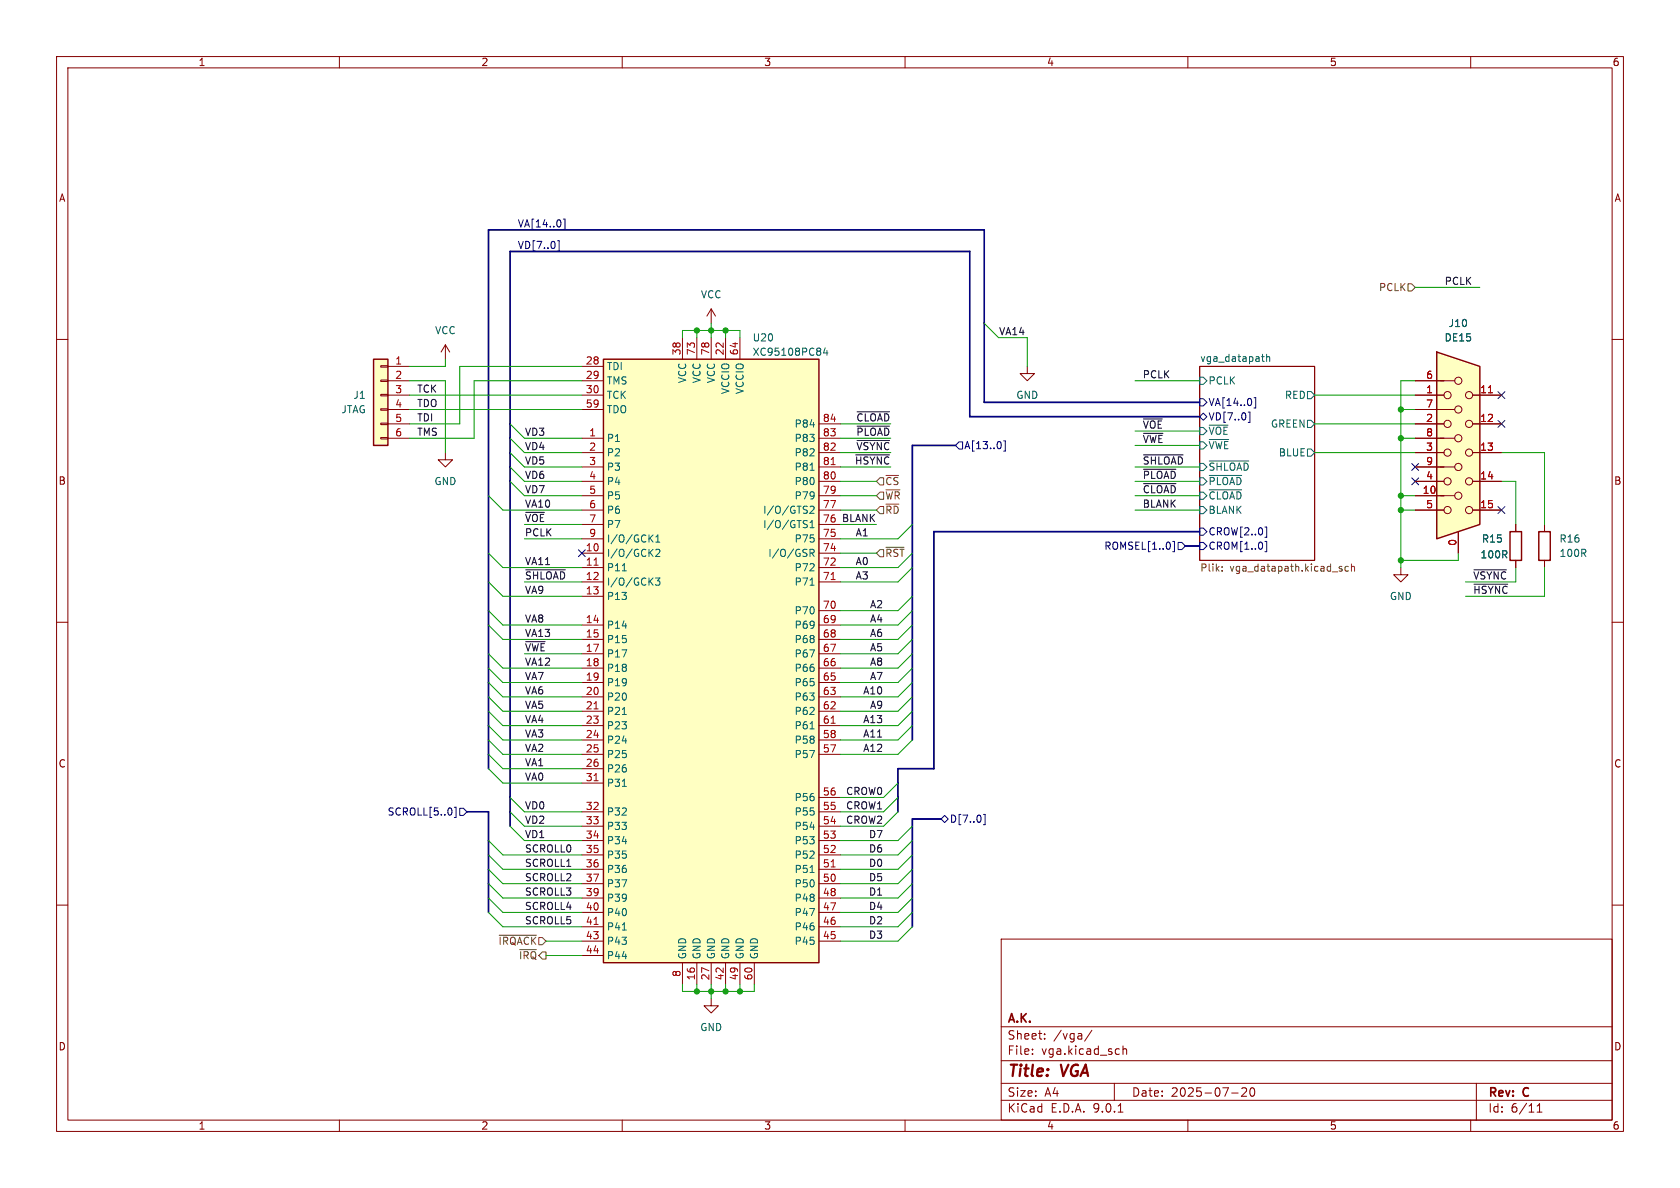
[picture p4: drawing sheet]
<svg xmlns="http://www.w3.org/2000/svg" width="297mm" height="210mm" viewBox="0 0 297 210" stroke-linecap="round" stroke-linejoin="round" font-family="sans-serif">
<g fill="none" stroke="#840000" stroke-width=".18">
<path d="M10 10h277v190h-277zM12 12h273v186h-273zM60 10v2M110 10v2M160 10v2M210 10v2M260 10v2M10 60h2M212.1 64.8h20.3v34.3h-20.3zM285 60h2M10 110h2M247.6 100.3v1.3h1.3l-1.3 1.3-1.2-1.3h1.2"/>
<path d="M285 110h2M10 160h2M125.7 176.5v1.3h1.3l-1.3 1.3-1.2-1.3h1.2M177 166h108v32h-108zM285 160h2M60 198v2M110 198v2M160 198v2M177 194.5h108M177 191.5h108M177 187.5h108M177 181.5h108"/>
<path d="M182.5 186.3v.1M182.5 185.5v.1M184.7 183.6v.1M184.7 182.8v.1M193 182.1l-1.3 2M197 191.5v3M197.7 196.6h.8M198.5 184.9v1.5M198.5 185.5l.2-.1 .4 .1 .1 .9M210 198v2M217.7 193.2h1.2M219.5 192.4l.6-.1 .2 .1 .1 .3-.9 1.1h.9"/>
<path d="M221.1 192.4l.2-.1a.81 .81 0 0 1 .6 .6 .81 .81 0 0 1-.3 .8l-.1 .1a.81 .81 0 0 1-.4-1.4zM260 198v2M261 191.5v6.5M271.7 196.6h.9M271.7 195.5l.5-.4v1.5"/>
</g>
<g fill="none" stroke="#006464" stroke-width=".18">
<path d="M212.1 66.7h.6l.7 .6-.7 .6h-.6zM212.1 75.6h.6l.7 .6-.7 .6h-.6zM212.1 78.1h.6l.7 .6-.7 .7h-.6zM213.8 75.2h3.3M213.8 77.7h3.4M223 63h.5M223.3 63.8l.2 .1M223.9 63.2l.2-.2 .3 .1 .1 .8M223.9 62.6v1.3M231.1 79.4h.7l.6 .6-.6 .6h-.7zM231.1 74.3h.7l.6 .6-.6 .7h-.7zM231.1 69.2h.7l.6 .7-.6 .6h-.7z"/>
<path d="M212.1 89.5h.6l.7 .7-.7 .6h-.6zM212.1 87h.6l.7 .6-.7 .7h-.6zM212.1 84.5h.6l.7 .6-.7 .6h-.6zM212.1 81.9h.6l.7 .7-.7 .6h-.6zM213.8 86.6h5.7M213.8 84h5.7M213.8 81.5h7"/>
</g>
<path d="M212.1 70.5h.6l.7 .6-.7 .7h-.6zM212.1 73.7l.6-.7 .7 .7-.7 .6zM221 72.8v1.9h-.3M221.7 70.3h.3v1.8h-.3M212.1 95.9h.6l.7 .6-.7 .7h-.6zM212.1 93.3h.6l.7 .7-.7 .6h-.6zM223.6 95.7h.3v1.8h-.3M223.6 93.2h.3v1.8h-.3" fill="none" stroke="#000084" stroke-width=".18"/>
<path d="M238.9 99.7v1.3M216.1 100.8v.2M216.1 100.2v.1M236.9 100.5l.3 .1 .1 .2-.2 .2h-.2M236.9 100.1l.3 .1M238.4 100.2l-.4-.1-.2 .3 .1 .5h.5M238.9 100.2l.2-.1 .3 .1 .1 .8" fill="none" stroke="#725600" stroke-width=".18"/>
<path d="M254 62.2l7.6 2.6v27.9l-7.6 2.6z" fill="#ffffc2"/>
<path d="M254 62.2l7.6 2.6v27.9l-7.6 2.6z" fill="none" stroke="#840000" stroke-width=".25"/>
<g fill="none" stroke="#840000" stroke-width=".18">
<path d="M250.2 72.4h7M250.2 67.3h7M250.2 77.5h7M250.2 69.9h5.1M250.2 74.9h5.1M260.3 69.9h5.1M260.3 74.9h5.1M250.2 82.6h7M250.2 87.6h7M250.2 80h5.1M250.2 85.1h5.1M250.2 90.2h5.1"/>
<path d="M257.8 94v3.8M260.3 80h5.1M260.3 85.1h5.1M260.3 90.2h5.1"/>
<circle cx="255.9" cy="69.8" r=".63"/>
<circle cx="255.9" cy="74.9" r=".63"/>
<circle cx="257.8" cy="67.3" r=".63"/>
<circle cx="257.8" cy="72.4" r=".63"/>
<circle cx="257.8" cy="77.5" r=".63"/>
<circle cx="259.7" cy="69.8" r=".63"/>
<circle cx="259.7" cy="74.9" r=".63"/>
<circle cx="255.9" cy="85.1" r=".63"/>
<circle cx="255.9" cy="80" r=".63"/>
<circle cx="255.9" cy="90.2" r=".63"/>
<circle cx="257.8" cy="87.6" r=".63"/>
<circle cx="257.8" cy="82.5" r=".63"/>
<circle cx="259.7" cy="80" r=".63"/>
<circle cx="259.7" cy="85.1" r=".63"/>
<circle cx="259.7" cy="90.2" r=".63"/>
</g>
<path d="M263.1 69.4h.8" fill="none" stroke="#a90000" stroke-width=".18"/>
<path d="M106.7 63.5h38.1v106.7h-38.1z" fill="#ffffc2"/>
<path d="M106.7 63.5h38.1v106.7h-38.1zM267 94h2v5.1h-2zM272 94h2.1v5.1h-2.1z" fill="none" stroke="#840000" stroke-width=".25"/>
<g fill="none" stroke="#840000" stroke-width=".18">
<path d="M120.6 59.7v3.8M123.2 59.7v3.8M125.7 54.6v2.6M125.7 59.7v3.8M125.7 54.6l-.7 1.3M125.7 54.6l.8 1.3M128.3 59.7v3.8M130.8 59.7v3.8M102.9 64.8h3.8M102.9 67.3h3.8M102.9 69.9h3.8M102.9 72.4h3.8"/>
<path d="M102.9 77.5h3.8M144.8 77.5h3.8M144.8 74.9h3.8M78.7 80v1.3h1.3l-1.3 1.3-1.2-1.3h1.2M102.9 80h3.8M102.9 82.6h3.8M102.9 85.1h3.8M102.9 87.6h3.8M102.9 90.2h3.8M102.9 92.7h3.8M102.9 95.3h3.8M102.9 97.8h3.8"/>
<path d="M144.8 80h3.8M144.8 82.6h3.8M144.8 85.1h3.8M144.8 87.6h3.8M144.8 90.2h3.8M144.8 92.7h3.8M144.8 95.3h3.8M144.8 97.8h3.8M268 92.7v1.3M268 99.1v1.2M273 92.7v1.3M273 99.1v1.2"/>
<path d="M102.9 100.3h3.8M102.9 102.9h3.8M102.9 105.4h3.8M102.9 110.5h3.8M102.9 113h3.8M102.9 115.6h3.8M102.9 118.1h3.8M144.8 100.3h3.8M144.8 102.9h3.8M144.8 110.5h3.8M144.8 113h3.8M144.8 115.6h3.8"/>
<path d="M144.8 118.1h3.8M144.8 108h3.8M102.9 120.7h3.8M102.9 123.2h3.8M102.9 125.7h3.8M102.9 128.3h3.8M102.9 130.8h3.8M102.9 133.4h3.8M102.9 135.9h3.8M102.9 138.4h3.8M144.8 120.7h3.8M144.8 123.2h3.8"/>
<path d="M144.8 125.7h3.8M144.8 128.3h3.8M144.8 130.8h3.8M144.8 133.4h3.8M102.9 143.5h3.8M102.9 146.1h3.8M102.9 148.6h3.8M102.9 151.1h3.8M102.9 153.7h3.8M102.9 156.2h3.8M102.9 158.8h3.8M144.8 143.5h3.8"/>
<path d="M144.8 146.1h3.8M144.8 148.6h3.8M144.8 151.1h3.8M144.8 153.7h3.8M144.8 156.2h3.8M144.8 158.8h3.8M144.8 141h3.8M102.9 161.3h3.8M102.9 163.8h3.8M102.9 166.4h3.8M102.9 168.9h3.8M120.6 170.2v3.8"/>
<path d="M123.2 170.2v3.8M125.7 170.2v3.8M128.3 170.2v3.8M130.8 170.2v3.8M133.3 170.2v3.8M144.8 161.3h3.8M144.8 163.8h3.8M144.8 166.4h3.8"/>
</g>
<g fill="none" stroke="#006464" stroke-width=".18">
<path d="M145.9 61.5l-.3 .9h.8M146.2 62v.8M114.9 95.1l.6 .7M114.9 97.6l.6 .8M115.5 94.6l-.8 .7M115.5 97.1l-.8 .7M115.9 95.8h.8M115.9 94.9l.4-.3v1.2M115.9 97.2l.5-.1 .3 .4-.8 .9h.8M142.5 92.7l.2 .2-.2 .4M142.5 92l.2 .1M143.2 97.8l.6-.1 .1-.2v-.3l-.7-.1v1.3"/>
<path d="M143.2 83.1h.7M143.2 89.6l.5-.1 .2 .3-.8 .9h.8M143.2 93.3h.7M143.2 92.4l.4-.4v1.3M143.5 97.8l.4 .6M110 100.9h.7M114.9 102.7l.6 .7M115.5 102.2l-.8 .7M115.9 102.2h.8l-.5 .5 .4 .1v.5l-.2 .1-.5-.1M143.2 103.4h.7M110 126.3h.7M110 139h.7"/>
<path d="M143.2 128.8h.7M143.2 154.2h.7M110 164.4h.7"/>
</g>
<path d="M105 99.9h.7M146.9 82.1h.8M146.9 102.5h.8M105 125.3h.7M105 138h.7M146.9 127.9h.8M146.9 153.3h.8M105 163.4h.7" fill="none" stroke="#a90000" stroke-width=".18"/>
<path d="M66 63.5h2.6v15.2h-2.6z" fill="#ffffc2"/>
<path d="M66 63.5h2.6v15.2h-2.6z" fill="none" stroke="#840000" stroke-width=".25"/>
<g fill="none" stroke="#840000" stroke-width=".18">
<path d="M67.3 64.6h1.3v.3h-1.3zM67.3 67.2h1.3v.2h-1.3zM67.3 69.7h1.3v.3h-1.3zM67.3 72.3h1.3v.2h-1.3zM67.3 74.8h1.3v.3h-1.3zM67.3 77.3h1.3v.3h-1.3zM68.6 64.8h3.8M68.6 67.3h3.8M68.6 69.9h3.8M68.6 72.4h3.8M68.6 74.9h3.8M68.6 77.5h3.8"/>
<path d="M78.7 61l-.7 1.2M78.7 61l.8 1.2M78.7 61v2.5M181.6 64.8v1.2h1.3l-1.3 1.3-1.3-1.3h1.3M250.2 67.3h5.1M250.2 69.9h5.1M250.2 72.4h5.1M250.2 74.9h5.1M250.2 77.5h5.1M260.3 69.9h5.1M260.3 74.9h5.1M250.2 80h5.1"/>
<path d="M250.2 82.6h5.1M250.2 85.1h5.1M250.2 87.6h5.1M250.2 90.2h5.1M257.8 94v3.8M260.3 80h5.1M260.3 85.1h5.1M260.3 90.2h5.1M268 92.7v1.3M268 99.1v1.2"/>
</g>
<path d="M248.9 50.2h.7l.6 .6-.6 .6h-.7zM154.9 97.8l.7-.6h.6v1.2h-.6zM154.9 87.6l.7-.6h.6v1.3h-.6zM154.9 85.1l.7-.6h.6v1.2h-.6zM155.6 89.5h.6v1.3h-.6l-.7-.6zM156.6 96.7h3.2M88.3 165.3h6.5M91.9 167.9h2.9" fill="none" stroke="#725600" stroke-width=".18"/>
<g fill="none" stroke="#000084" stroke-width=".18">
<path d="M99.6 38.7h.3v1.9h-.3M98.6 42.5h.3v1.9h-.3M169.5 78.1h.7v1.3h-.7l-.6-.7zM176.9 78.3v.8M177.4 77.9h.3v1.8h-.3M264.8 74.3l1.2 1.2M264.8 69.2l1.2 1.3M266 74.3l-1.2 1.2M266 69.2l-1.2 1.3M102.3 97.2l1.2 1.2M103.5 97.2l-1.2 1.2M207.3 95.7h.3v1.8h-.3"/>
<path d="M208.3 95.9h.6l.6 .6-.6 .7h-.6zM249.6 81.9l1.2 1.3M249.6 84.5l1.2 1.2M250.8 84.5l-1.2 1.2M250.8 81.9l-1.2 1.3M264.8 89.6l1.2 1.2M266 89.6l-1.2 1.2M80.3 142.7h.3v1.8h-.3M81.3 142.9h.6l.6 .6-.6 .6h-.6zM166.4 144.8l.6-.7 .6 .7-.6 .6zM173.9 144h.3v1.8h-.3"/>
</g>
<g fill="none" stroke="#0f0f0f" stroke-width=".18">
<path d="M151.5 77.9h5.8M151.5 75.3h5.8M151.5 72.8h5.8M202.2 76.6h3.4M202.2 74.1h3.3M92.9 90.6h3.4M151.3 80.4h6M202.2 80.4h7M202.2 85.5h5.7M202.2 83h5.7M92.9 100.7h7M92.9 113.4h3.5"/>
<path d="M260.6 100.7h5.7M260.6 103.3h6"/>
</g>
<path d="M168.9 78.7h-7.6v52.1M212.1 71.1h-38.1v-30.5h-87.6v95.3M212.1 73.7h-40.7v-29.2h-81.2v101.6M209.5 96.5h2.6M212.1 94h-47v41.9h-6.4v7.6M82.5 143.5h3.9v17.8M166.4 144.8h-5.1v19" fill="none" stroke="#000084" stroke-width=".3"/>
<g fill="none" stroke="#009600" stroke-width=".18">
<path d="M120.6 59.7v-1.3h10.2v1.3M123.2 58.4v1.3M125.7 57.2v2.5M128.3 58.4v1.3M174 57.2l2.5 2.5h5.1v5.1M250.2 50.8h11.4M72.4 67.3h6.3v12.7M72.4 69.9h30.5M72.4 72.4h30.5M78.7 63.5v1.3h-6.3M90.2 74.9l2.5 2.6h10.2M90.2 77.5l2.5 2.5h10.2"/>
<path d="M102.9 67.3h-19.1v10.2h-11.4M102.9 64.8h-21.6v10.1h-8.9M148.6 77.5h8.9M148.6 74.9h8.9M200.7 67.3h11.4M200.7 76.2h11.4M200.7 78.7h11.4M232.4 69.9h17.8M232.4 74.9h17.8M247.6 77.5h2.6M247.6 72.4h2.6M250.2 67.3h-2.6v33"/>
<path d="M86.4 87.6l2.5 2.6h14M86.4 97.8l2.5 2.5h14M90.2 82.6l2.5 2.5h10.2M90.2 85.1l2.5 2.5h10.2M90.2 80l2.5 2.6h10.2M92.7 95.3h10.2M92.7 92.7h10.2M148.6 97.8h6.3M148.6 80h8.9M148.6 85.1h6.3M148.6 90.2h6.3M148.6 87.6h6.3"/>
<path d="M148.6 82.6h8.9M148.6 92.7h6.3M161.3 92.7l-2.6 2.6h-10.1M161.3 97.8l-2.6 2.5h-10.1M200.7 85.1h11.4M200.7 90.2h11.4M200.7 87.6h11.4M200.7 82.6h11.4M232.4 80h17.8M247.6 90.2h2.6M247.6 87.6h2.6M257.8 97.8v1.3h-10.2"/>
<path d="M265.4 80h7.6v12.7M265.4 85.1h2.6v7.6M86.4 102.9l2.5 2.5h14M86.4 110.5l2.5 2.5h14M86.4 118.1l2.5 2.6h14M86.4 115.6l2.5 2.5h14M86.4 108l2.5 2.5h14M92.7 102.9h10.2M92.7 115.6h10.2M161.3 100.3l-2.6 2.6h-10.1M161.3 110.5l-2.6 2.5h-10.1M161.3 113l-2.6 2.6h-10.1"/>
<path d="M161.3 118.1l-2.6 2.6h-10.1M161.3 115.6l-2.6 2.5h-10.1M161.3 108l-2.6 2.5h-10.1M161.3 105.4l-2.6 2.6h-10.1M268 100.3v2.6h-8.9M273 100.3v5.1h-13.9M86.4 130.8l2.5 2.6h14M86.4 125.7l2.5 2.6h14M86.4 123.2l2.5 2.5h14M86.4 128.3l2.5 2.5h14M86.4 120.7l2.5 2.5h14M86.4 133.4l2.5 2.5h14"/>
<path d="M86.4 135.9l2.5 2.5h14M158.7 138.4l-2.5 2.6h-7.6M161.3 130.8l-2.6 2.6h-10.1M161.3 125.7l-2.6 2.6h-10.1M161.3 123.2l-2.6 2.5h-10.1M161.3 128.3l-2.6 2.5h-10.1M161.3 120.7l-2.6 2.5h-10.1M86.4 156.2l2.5 2.6h14M86.4 158.8l2.5 2.5h14M86.4 151.1l2.5 2.6h14M86.4 148.6l2.5 2.5h14M86.4 153.7l2.5 2.5h14"/>
<path d="M90.2 141l2.5 2.5h10.2M90.2 146.1l2.5 2.5h10.2M90.2 143.5l2.5 2.6h10.2M158.7 141l-2.5 2.5h-7.6M158.7 143.5l-2.5 2.6h-7.6M161.3 156.2l-2.6 2.6h-10.1M161.3 158.8l-2.6 2.5h-10.1M161.3 151.1l-2.6 2.6h-10.1M161.3 148.6l-2.6 2.5h-10.1M161.3 153.7l-2.6 2.5h-10.1M161.3 146.1l-2.6 2.5h-10.1M86.4 161.3l2.5 2.5h14"/>
<path d="M96.5 166.4h6.4M96.5 168.9h6.4M120.6 174v1.3h12.7v-1.3M123.2 174v1.3M125.7 174v2.5M128.3 174v1.3M130.8 174v1.3M161.3 161.3l-2.6 2.5h-10.1M161.3 163.8l-2.6 2.6h-10.1"/>
</g>
<path d="M263.1 69.4h.8" fill="none" stroke="#a90000" stroke-width=".18"/>
<g fill="#009600" stroke="#009600" stroke-width=".18">
<circle cx="123.2" cy="175.3" r=".46"/>
<circle cx="125.7" cy="175.3" r=".46"/>
<circle cx="123.2" cy="58.4" r=".46"/>
<circle cx="128.3" cy="58.4" r=".46"/>
<circle cx="128.3" cy="175.3" r=".46"/>
<circle cx="130.8" cy="175.3" r=".46"/>
<circle cx="247.6" cy="90.2" r=".46"/>
<circle cx="247.6" cy="99.1" r=".46"/>
<circle cx="125.7" cy="58.4" r=".46"/>
<circle cx="247.6" cy="72.4" r=".46"/>
<circle cx="247.6" cy="87.6" r=".46"/>
<circle cx="247.6" cy="77.5" r=".46"/>
</g>
<g font-size="2.8" fill="#840000">
<text x="178" y="190.9">Title:</text>
<text x="187.7" y="190.9">VGA</text>
</g>
<g font-size="2.1" fill="#840000">
<text x="178" y="184">Sheet:</text>
<text x="178" y="181.2">A.K.</text>
<text x="186.2" y="184">/vga/</text>
<text x="178" y="186.7">File:</text>
<text x="184.1" y="186.7">vga.kicad_sch</text>
<text x="178" y="196.9">KiCad</text>
<text x="178" y="194.1">Size:</text>
<text x="184.7" y="194.1">A4</text>
<text x="185.7" y="196.9">E.D.A.</text>
<text x="193.3" y="196.9">9.0.1</text>
<text x="200" y="194.1">Date:</text>
<text x="207" y="194.1">2025-07-20</text>
<text x="263" y="194.3">Rev:</text>
<text x="263" y="196.9">Id:</text>
<text x="267.1" y="196.9">6/11</text>
<text x="269.4" y="194.3">C</text>
</g>
<g font-size="1.8" fill="#840000">
<text x="35" y="11.9">1</text>
<text x="85" y="11.9">2</text>
<text x="135" y="11.9">3</text>
<text x="185" y="11.9">4</text>
<text x="235" y="11.9">5</text>
<text x="285" y="11.9">6</text>
<text x="10.3" y="35.9">A</text>
<text x="285.3" y="35.9">A</text>
<text x="10.3" y="85.9">B</text>
<text x="285.3" y="85.9">B</text>
<text x="10.3" y="135.9">C</text>
<text x="285.3" y="135.9">C</text>
<text x="10.3" y="185.9">D</text>
<text x="285.3" y="185.9">D</text>
<text x="35" y="199.9">1</text>
<text x="85" y="199.9">2</text>
<text x="135" y="199.9">3</text>
<text x="185" y="199.9">4</text>
<text x="235" y="199.9">5</text>
<text x="285" y="199.9">6</text>
</g>
<g font-size="1.8" fill="#000084">
<text x="91.4" y="40.3">VA[14..0]</text>
<text x="91.4" y="44.1">VD[7..0]</text>
<text x="213.6" y="72">VA[14..0]</text>
<text x="213.6" y="74.5">VD[7..0]</text>
<text x="170.4" y="79.6">A[13..0]</text>
<text x="213.6" y="94.8">CROW[2..0]</text>
<text x="195.1" y="97.4">ROMSEL[1..0]</text>
<text x="213.6" y="97.4">CROM[1..0]</text>
<text x="68.4" y="144.4">SCROLL[5..0]</text>
<text x="167.8" y="145.6">D[7..0]</text>
</g>
<g font-size="1.8" fill="#006464">
<text x="123.8" y="52.9">VCC</text>
<text x="76.8" y="59.3">VCC</text>
<text x="256" y="58">J10</text>
<text x="107.2" y="65.6">TDI</text>
<text x="133" y="60.6">U20</text>
<text x="133" y="63.1">XC95108PC84</text>
<text x="212.1" y="64.1">vga_datapath</text>
<text x="255.3" y="60.6">DE15</text>
<text x="62.4" y="70.7">J1</text>
<text x="107.2" y="68.2">TMS</text>
<text x="107.2" y="70.7">TCK</text>
<text x="121.5" y="67.8" transform="rotate(-90 121.5 67.8)">VCC</text>
<text x="124.1" y="67.8" transform="rotate(-90 124.1 67.8)">VCC</text>
<text x="126.6" y="67.8" transform="rotate(-90 126.6 67.8)">VCC</text>
<text x="129.1" y="69.8" transform="rotate(-90 129.1 69.8)">VCCIO</text>
<text x="131.7" y="69.8" transform="rotate(-90 131.7 69.8)">VCCIO</text>
<text x="179.6" y="70.7">GND</text>
<text x="213.6" y="68.2">PCLK</text>
<text x="227.1" y="70.7">RED</text>
<text x="60.3" y="73.3">JTAG</text>
<text x="107.2" y="73.3">TDO</text>
<text x="140.4" y="75.8">P84</text>
<text x="213.6" y="77.1">~{VOE}</text>
<text x="224.6" y="75.8">GREEN</text>
<text x="107.2" y="78.3">P1</text>
<text x="107.2" y="80.9">P2</text>
<text x="107.2" y="83.4">P3</text>
<text x="140.4" y="78.3">P83</text>
<text x="140.4" y="80.9">P82</text>
<text x="140.4" y="83.4">P81</text>
<text x="213.6" y="83.4">~{SHLOAD}</text>
<text x="213.6" y="79.6">~{VWE}</text>
<text x="226" y="80.9">BLUE</text>
<text x="76.7" y="86">GND</text>
<text x="107.2" y="86">P4</text>
<text x="107.2" y="88.5">P5</text>
<text x="140.4" y="86">P80</text>
<text x="140.4" y="88.5">P79</text>
<text x="213.6" y="88.5">~{CLOAD}</text>
<text x="213.6" y="86">~{PLOAD}</text>
<text x="107.2" y="91">P6</text>
<text x="107.2" y="93.6">P7</text>
<text x="134.8" y="91">I/O/GTS2</text>
<text x="134.8" y="93.6">I/O/GTS1</text>
<text x="213.6" y="91">BLANK</text>
<text x="107.2" y="96.1">I/O/GCK1</text>
<text x="107.2" y="98.7">I/O/GCK2</text>
<text x="107.2" y="101.2">P11</text>
<text x="135.7" y="98.7">I/O/GSR</text>
<text x="140.4" y="96.1">P75</text>
<text x="140.4" y="101.2">P72</text>
<text x="261.6" y="98.9">100R</text>
<text x="261.9" y="96.1">R15</text>
<text x="275.6" y="98.7">100R</text>
<text x="275.6" y="96.1">R16</text>
<text x="107.2" y="103.7">I/O/GCK3</text>
<text x="107.2" y="106.3">P13</text>
<text x="140.4" y="103.7">P71</text>
<text x="245.6" y="106.3">GND</text>
<text x="107.2" y="111.4">P14</text>
<text x="107.2" y="113.9">P15</text>
<text x="140.4" y="108.8">P70</text>
<text x="140.4" y="111.4">P69</text>
<text x="140.4" y="113.9">P68</text>
<text x="107.2" y="116.4">P17</text>
<text x="107.2" y="119">P18</text>
<text x="140.4" y="116.4">P67</text>
<text x="140.4" y="119">P66</text>
<text x="107.2" y="121.5">P19</text>
<text x="107.2" y="124.1">P20</text>
<text x="140.4" y="121.5">P65</text>
<text x="140.4" y="124.1">P63</text>
<text x="107.2" y="126.6">P21</text>
<text x="107.2" y="129.1">P23</text>
<text x="107.2" y="131.7">P24</text>
<text x="140.4" y="126.6">P62</text>
<text x="140.4" y="129.1">P61</text>
<text x="140.4" y="131.7">P58</text>
<text x="107.2" y="134.2">P25</text>
<text x="107.2" y="136.8">P26</text>
<text x="140.4" y="134.2">P57</text>
<text x="107.2" y="139.3">P31</text>
<text x="140.4" y="141.8">P56</text>
<text x="107.2" y="144.4">P32</text>
<text x="107.2" y="146.9">P33</text>
<text x="107.2" y="149.5">P34</text>
<text x="140.4" y="144.4">P55</text>
<text x="140.4" y="146.9">P54</text>
<text x="140.4" y="149.5">P53</text>
<text x="107.2" y="152">P35</text>
<text x="107.2" y="154.5">P36</text>
<text x="140.4" y="152">P52</text>
<text x="140.4" y="154.5">P51</text>
<text x="107.2" y="157.1">P37</text>
<text x="107.2" y="159.6">P39</text>
<text x="140.4" y="157.1">P50</text>
<text x="140.4" y="159.6">P48</text>
<text x="107.2" y="162.2">P40</text>
<text x="107.2" y="164.7">P41</text>
<text x="107.2" y="167.2">P43</text>
<text x="140.4" y="162.2">P47</text>
<text x="140.4" y="164.7">P46</text>
<text x="140.4" y="167.2">P45</text>
<text x="107.2" y="169.8">P44</text>
<text x="121.5" y="169.7" transform="rotate(-90 121.5 169.7)">GND</text>
<text x="124.1" y="169.7" transform="rotate(-90 124.1 169.7)">GND</text>
<text x="126.6" y="169.7" transform="rotate(-90 126.6 169.7)">GND</text>
<text x="129.1" y="169.7" transform="rotate(-90 129.1 169.7)">GND</text>
<text x="131.7" y="169.7" transform="rotate(-90 131.7 169.7)">GND</text>
<text x="134.2" y="169.7" transform="rotate(-90 134.2 169.7)">GND</text>
<text x="123.7" y="182.5">GND</text>
</g>
<g font-size="1.8" fill="#725600">
<text x="243.7" y="51.7">PCLK</text>
<text x="156.4" y="88.5">~{WR}</text>
<text x="156.4" y="86">~{CS}</text>
<text x="156.4" y="91">~{RD}</text>
<text x="156.4" y="98.7">~{RST}</text>
<text x="212.1" y="101.4">Plik:</text>
<text x="217.4" y="101.4">vga_datapath.kicad_sch</text>
<text x="88" y="167.2">~{IRQACK}</text>
<text x="91.7" y="169.8">~{IRQ}</text>
</g>
<g font-size="1.8" fill="#0f0f0f">
<text x="255.3" y="50.5">PCLK</text>
<text x="176.5" y="59.3">VA14</text>
<text x="73.7" y="69.5">TCK</text>
<text x="201.9" y="67">PCLK</text>
<text x="73.7" y="77.1">TMS</text>
<text x="73.7" y="72">TDO</text>
<text x="73.7" y="74.6">TDI</text>
<text x="92.7" y="77.1">VD3</text>
<text x="151.3" y="77.1">~{PLOAD}</text>
<text x="151.3" y="74.6">~{CLOAD}</text>
<text x="201.9" y="75.9">~{VOE}</text>
<text x="92.7" y="82.2">VD5</text>
<text x="92.7" y="79.7">VD4</text>
<text x="151" y="82.2">~{HSYNC}</text>
<text x="151.3" y="79.7">~{VSYNC}</text>
<text x="201.9" y="78.4">~{VWE}</text>
<text x="201.9" y="82.2">~{SHLOAD}</text>
<text x="92.7" y="84.7">VD6</text>
<text x="92.7" y="89.8">VA10</text>
<text x="92.7" y="87.3">VD7</text>
<text x="201.9" y="87.3">~{CLOAD}</text>
<text x="201.9" y="84.7">~{PLOAD}</text>
<text x="201.9" y="89.8">BLANK</text>
<text x="92.7" y="94.9">PCLK</text>
<text x="92.7" y="92.4">~{VOE}</text>
<text x="148.7" y="92.4">BLANK</text>
<text x="151.2" y="94.9">A1</text>
<text x="92.7" y="100">VA11</text>
<text x="151.2" y="100">A0</text>
<text x="92.7" y="105.1">VA9</text>
<text x="92.7" y="102.5">~{SHLOAD}</text>
<text x="151.2" y="102.5">A3</text>
<text x="153.7" y="107.6">A2</text>
<text x="260.3" y="105.1">~{HSYNC}</text>
<text x="260.3" y="102.5">~{VSYNC}</text>
<text x="92.7" y="110.1">VA8</text>
<text x="92.7" y="112.7">VA13</text>
<text x="153.7" y="110.1">A4</text>
<text x="153.7" y="112.7">A6</text>
<text x="92.7" y="115.2">~{VWE}</text>
<text x="92.7" y="117.8">VA12</text>
<text x="153.7" y="115.2">A5</text>
<text x="153.7" y="117.8">A8</text>
<text x="92.7" y="122.8">VA6</text>
<text x="92.7" y="120.3">VA7</text>
<text x="92.7" y="125.4">VA5</text>
<text x="152.5" y="122.8">A10</text>
<text x="153.7" y="120.3">A7</text>
<text x="153.7" y="125.4">A9</text>
<text x="92.7" y="127.9">VA4</text>
<text x="92.7" y="130.5">VA3</text>
<text x="152.5" y="127.9">A13</text>
<text x="152.5" y="130.5">A11</text>
<text x="92.7" y="133">VA2</text>
<text x="92.7" y="135.5">VA1</text>
<text x="152.5" y="133">A12</text>
<text x="92.7" y="143.2">VD0</text>
<text x="92.7" y="138.1">VA0</text>
<text x="149.5" y="140.6">CROW0</text>
<text x="149.5" y="143.2">CROW1</text>
<text x="92.7" y="148.2">VD1</text>
<text x="92.7" y="145.7">VD2</text>
<text x="149.5" y="145.7">CROW2</text>
<text x="153.5" y="148.2">D7</text>
<text x="92.7" y="150.8">SCROLL0</text>
<text x="92.7" y="155.9">SCROLL2</text>
<text x="92.7" y="153.3">SCROLL1</text>
<text x="153.5" y="150.8">D6</text>
<text x="153.5" y="155.9">D5</text>
<text x="153.5" y="153.3">D0</text>
<text x="92.7" y="160.9">SCROLL4</text>
<text x="92.7" y="158.4">SCROLL3</text>
<text x="153.5" y="158.4">D1</text>
<text x="153.5" y="160.9">D4</text>
<text x="92.7" y="163.5">SCROLL5</text>
<text x="153.5" y="166">D3</text>
<text x="153.5" y="163.5">D2</text>
</g>
<g font-size="1.8" fill="#a90000">
<text x="69.8" y="64.5">1</text>
<text x="103.5" y="64.5">28</text>
<text x="120.4" y="62.9" transform="rotate(-90 120.4 62.9)">38</text>
<text x="122.9" y="62.9" transform="rotate(-90 122.9 62.9)">73</text>
<text x="125.5" y="62.9" transform="rotate(-90 125.5 62.9)">78</text>
<text x="128" y="62.9" transform="rotate(-90 128 62.9)">22</text>
<text x="130.6" y="62.9" transform="rotate(-90 130.6 62.9)">64</text>
<text x="69.8" y="67.1">2</text>
<text x="69.8" y="69.6">3</text>
<text x="103.5" y="67.1">29</text>
<text x="103.5" y="69.6">30</text>
<text x="252" y="67.1">6</text>
<text x="252" y="69.6">1</text>
<text x="261.6" y="69.6">11</text>
<text x="69.8" y="72.1">4</text>
<text x="69.8" y="74.7">5</text>
<text x="69.8" y="77.2">6</text>
<text x="103.5" y="72.1">59</text>
<text x="104.1" y="77.2">1</text>
<text x="145.4" y="74.7">84</text>
<text x="145.4" y="77.2">83</text>
<text x="252" y="72.1">7</text>
<text x="252" y="74.7">2</text>
<text x="252" y="77.2">8</text>
<text x="261.6" y="74.7">12</text>
<text x="104.1" y="79.8">2</text>
<text x="104.1" y="82.3">3</text>
<text x="145.4" y="79.8">82</text>
<text x="145.4" y="82.3">81</text>
<text x="252" y="79.8">3</text>
<text x="252" y="82.3">9</text>
<text x="261.6" y="79.8">13</text>
<text x="104.1" y="84.8">4</text>
<text x="104.1" y="87.4">5</text>
<text x="104.1" y="89.9">6</text>
<text x="145.4" y="84.8">80</text>
<text x="145.4" y="87.4">79</text>
<text x="145.4" y="89.9">77</text>
<text x="251.4" y="87.4">10</text>
<text x="252" y="84.8">4</text>
<text x="252" y="89.9">5</text>
<text x="261.6" y="84.8">14</text>
<text x="261.6" y="89.9">15</text>
<text x="104.1" y="92.5">7</text>
<text x="104.1" y="95">9</text>
<text x="145.4" y="92.5">76</text>
<text x="145.4" y="95">75</text>
<text x="103.5" y="97.5">10</text>
<text x="103.5" y="100.1">11</text>
<text x="145.4" y="97.5">74</text>
<text x="145.4" y="100.1">72</text>
<text x="257.6" y="96.6" transform="rotate(-90 257.6 96.6)">0</text>
<text x="103.5" y="102.6">12</text>
<text x="103.5" y="105.2">13</text>
<text x="145.4" y="102.6">71</text>
<text x="145.4" y="107.7">70</text>
<text x="103.5" y="110.2">14</text>
<text x="103.5" y="112.8">15</text>
<text x="145.4" y="110.2">69</text>
<text x="145.4" y="112.8">68</text>
<text x="103.5" y="115.3">17</text>
<text x="103.5" y="117.9">18</text>
<text x="145.4" y="115.3">67</text>
<text x="145.4" y="117.9">66</text>
<text x="103.5" y="120.4">19</text>
<text x="103.5" y="122.9">20</text>
<text x="103.5" y="125.5">21</text>
<text x="145.4" y="120.4">65</text>
<text x="145.4" y="122.9">63</text>
<text x="145.4" y="125.5">62</text>
<text x="103.5" y="128">23</text>
<text x="103.5" y="130.6">24</text>
<text x="145.4" y="128">61</text>
<text x="145.4" y="130.6">58</text>
<text x="103.5" y="133.1">25</text>
<text x="103.5" y="135.6">26</text>
<text x="145.4" y="133.1">57</text>
<text x="103.5" y="138.2">31</text>
<text x="103.5" y="143.3">32</text>
<text x="145.4" y="140.7">56</text>
<text x="145.4" y="143.3">55</text>
<text x="103.5" y="145.8">33</text>
<text x="103.5" y="148.3">34</text>
<text x="145.4" y="145.8">54</text>
<text x="145.4" y="148.3">53</text>
<text x="103.5" y="150.9">35</text>
<text x="103.5" y="153.4">36</text>
<text x="103.5" y="156">37</text>
<text x="145.4" y="150.9">52</text>
<text x="145.4" y="153.4">51</text>
<text x="145.4" y="156">50</text>
<text x="103.5" y="158.5">39</text>
<text x="103.5" y="161">40</text>
<text x="145.4" y="158.5">48</text>
<text x="145.4" y="161">47</text>
<text x="103.5" y="163.6">41</text>
<text x="103.5" y="166.1">43</text>
<text x="145.4" y="163.6">46</text>
<text x="145.4" y="166.1">45</text>
<text x="103.5" y="168.7">44</text>
<text x="120.4" y="172.8" transform="rotate(-90 120.4 172.8)">8</text>
<text x="122.9" y="173.4" transform="rotate(-90 122.9 173.4)">16</text>
<text x="125.5" y="173.4" transform="rotate(-90 125.5 173.4)">27</text>
<text x="128" y="173.4" transform="rotate(-90 128 173.4)">42</text>
<text x="130.6" y="173.4" transform="rotate(-90 130.6 173.4)">49</text>
<text x="133.1" y="173.4" transform="rotate(-90 133.1 173.4)">60</text>
</g>
</svg>
